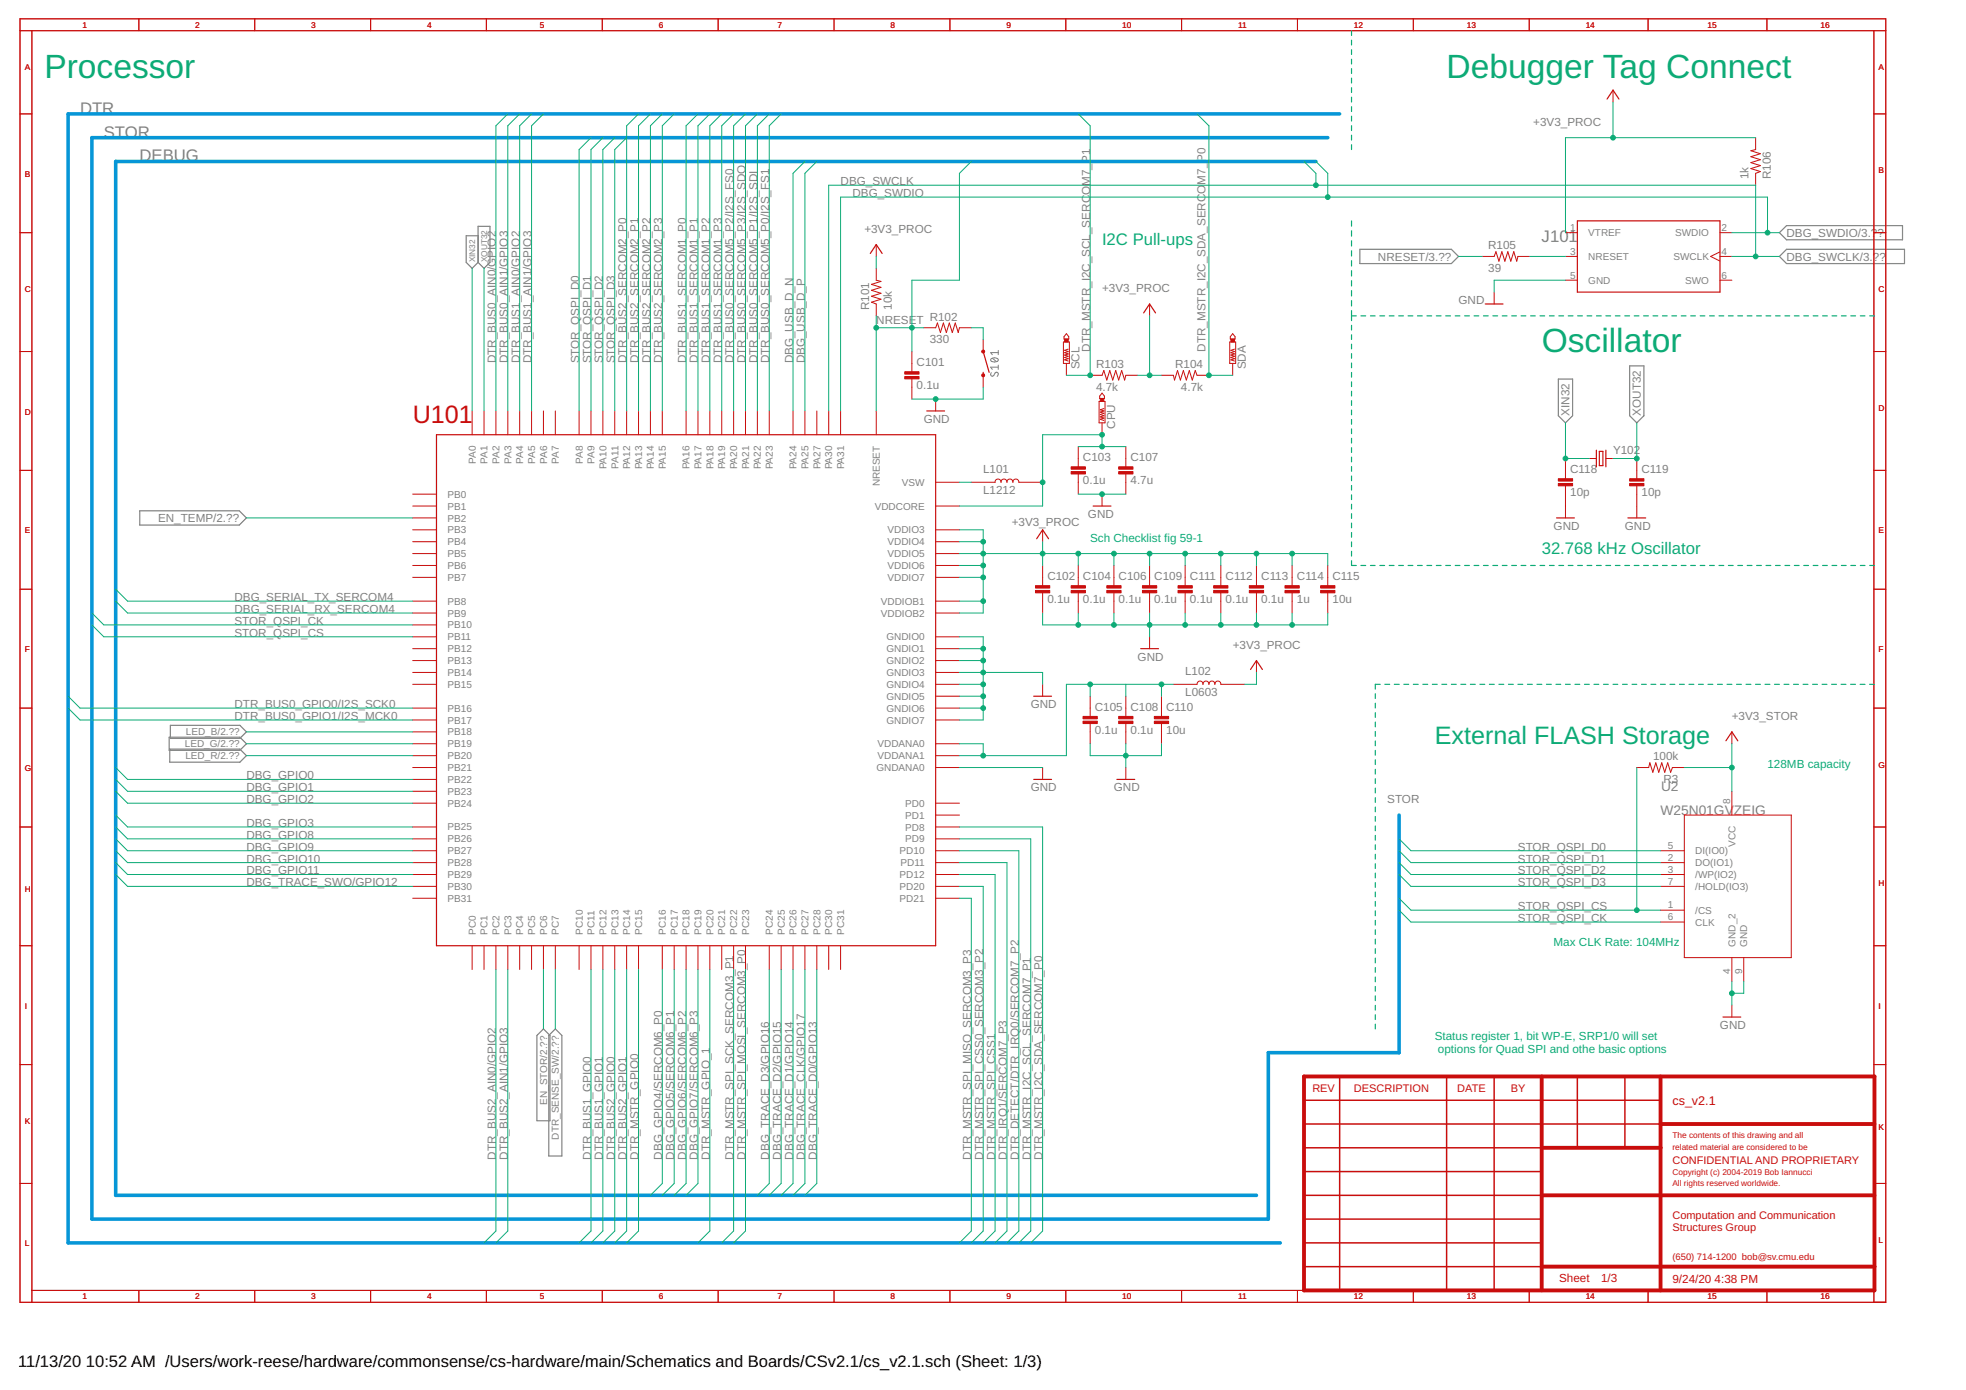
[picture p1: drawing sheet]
<svg xmlns="http://www.w3.org/2000/svg" width="420mm" height="297mm" viewBox="0 0 420 297" stroke-linecap="round" stroke-linejoin="round" font-family="sans-serif">
<path d="M211.8 76.7a1.02 1.02 0 0 1 1.5 .2 .97 .97 0 0 1-1.6 0zM211.9 79.6l-.1 .2a.38 .38 0 0 0 .1 .5 .38 .38 0 0 0 .5-.1l.3-.5a.44 .44 0 0 1 .7 .1 .44 .44 0 0 1-.3 .6M212.1 76.6l.9 .7M213.3 78.5h-1.6l.4 .4M213.3 74.9v.9M213.3 78v.9M213.3 75.4h-1.6l.4 .4" fill="none" stroke="#808080" stroke-width=".21"/>
<g fill="none" stroke="#808080" stroke-width=".25">
<path d="M102.2 50.4h-2.6v5.7l1.3 1.2 1.3-1.2M102.2 48.4h2.5v7.7l-1.3 1.2-1.2-1.2zM290.6 53.3h19.6l1.5 1.5-1.5 1.5h-19.6zM380.3 54.8l1.5-1.5h25.2v3h-25.2zM380.3 49.7l1.5-1.5h24.8v3h-24.8zM348.3 78.2h3v10.6l-1.5 1.6-1.5-1.6zM333 81h3.1v7.8l-1.5 1.6-1.6-1.6zM29.9 109.2h21.2l1.6 1.5-1.6 1.5h-21.2zM36.2 157.5h15.1l1.4 1.4-1.4 1.4h-15.1zM36.4 155h14.9l1.4 1.4-1.4 1.4h-14.9zM36.3 160.1h15l1.4 1.4-1.4 1.4h-15zM116.1 219.9l1.4 1.4v18.2h-2.8v-18.2z"/>
<path d="M118.7 219.9l1.4 1.4v25.7h-2.8v-25.7z"/>
</g>
<g fill="none" stroke="#c90d0c" stroke-width=".21">
<path d="M4.3 4h398.7v274.3h-398.7zM4.3 6.6h398.7M6.8 6.6v271.7M29.7 4v2.6M54.4 4v2.6M79.2 4v2.6M103.9 4v2.6M128.7 4v2.6M153.5 4v2.6M178.2 4v2.6M203 4v2.6M227.8 4v2.6"/>
<path d="M252.5 4v2.6M277.3 4v2.6M302 4v2.6M326.8 4v2.6M344.7 19.3v2.5M352.2 4v2.6M377.6 4v2.6M400.5 6.6v271.7M4.3 24.3h2.5M375.2 29.4v2.6l-1 .2 2 .7-2 .6 2 .6-2 .7 2 .6-2 .6 2 .7-1 .3v2.6M400.5 24.3h2.5M4.3 49.7h2.5"/>
<path d="M187.3 52.3v2.5M187.3 57.3v2.6l1 .2-2.1 .7 2.1 .6-2.1 .6 2.1 .7-2.1 .6 2.1 .6-2.1 .7 1.1 .4v2.5M316.8 54.8h2.5l.4-1 .6 2 .7-2 .6 2 .6-2 .7 2 .6-2 .6 2 .3-1h2.5M334.6 49.7h2.5M334.6 59.9h2.5M334.6 54.8h2.5M367.6 49.7h2.5M367.6 59.9h2.5M367.6 53.8l-2 1 2 1M367.6 54.8h2.5M400.5 49.7h2.5M4.3 75.1h2.5"/>
<path d="M194.9 75.1v4.6M197.4 70h2.6l.3-1 .7 2.1 .6-2.1 .6 2.1 .7-2.1 .6 2.1 .7-2.1 .6 2.1 .2-1.1h2.6M210.1 72.6v2.5M227.3 73.1h1.2v4.6h-1.2zM227.9 71.3l.5 .6v.6h-1v-.6zM227.9 77.7v2.5M228.3 74.6l-.8 .3 .8 .2-.8 .3 .8 .2-.8 .3 .8 .2-.8 .3 .8 .2-.8 .3 .8 .3M245.7 65v2.5M262.8 73.1h1.3v4.6h-1.3zM263.4 71.3l.5 .6v.6h-1v-.6zM263.4 77.7v2.5M263.8 74.6l-.7 .3 .7 .2-.7 .3 .7 .2-.7 .3 .7 .2-.7 .3 .7 .2-.7 .3 .7 .3"/>
<path d="M319.3 62.4v2.6M400.5 75.1h2.5M100.9 87.8v5.1M103.4 87.8v5.1M106 87.8v5.1M108.5 87.8v5.1M111.1 87.8v5.1M113.6 87.8v5.1M116.1 87.8v5.1M118.7 87.8v5.1M123.8 87.8v5.1M126.3 87.8v5.1"/>
<path d="M128.8 87.8v5.1M131.4 87.8v5.1M133.9 87.8v5.1M136.5 87.8v5.1M139 87.8v5.1M141.5 87.8v5.1M146.6 87.8v5.1M149.2 87.8v5.1M151.7 87.8v5.1M154.2 87.8v5.1M156.8 87.8v5.1M159.3 87.8v5.1"/>
<path d="M161.9 87.8v5.1M164.4 87.8v5.1M169.5 87.8v5.1M172 87.8v5.1M174.6 87.8v5.1M177.1 87.8v5.1M179.6 87.8v5.1M187.3 87.8v5.1M194.9 80.7v4.6M200 85.3v2.5M210.1 80.2v2.5M230.4 95.4v4.6"/>
<path d="M233 80.2h2.5l.4-1 .6 2 .7-2 .6 2 .6-2 .7 2 .6-2 .6 2 .3-1h2.5M234.9 85.8h1.3v4.6h-1.3zM235.5 90.4v2.5M235.5 84l.5 .6v.6h-1v-.6zM235.9 87.3l-.8 .3 .8 .2-.8 .3 .8 .2-.8 .3 .8 .2-.8 .3 .8 .2-.8 .3 .8 .3M240.6 95.4v4.6M248.2 80.2h2.6l.2 1 .7-2 .6 2 .6-2 .6 2 .7-2 .6 2 .6-2 .4 1h2.6M334.6 98v4.6M339.6 98h1.6M343.2 98h1.5M349.8 98v4.6M4.3 100.5h2.5"/>
<path d="M88.2 105.6h5.1M88.2 108.1h5.1M88.2 110.7h5.1M88.2 113.2h5.1M88.2 115.8h5.1M88.2 118.3h5.1M200 108.1h5M200 113.2h5M200 115.8h5M200 118.3h5M200 103.1h5M207.6 103.1h5.1a.64 .64 0 0 1 .6-.7 .64 .64 0 0 1 .6 .7 .64 .64 0 0 1 .7-.7 .64 .64 0 0 1 .6 .7 .64 .64 0 0 1 .6-.7 .64 .64 0 0 1 .7 .7 .64 .64 0 0 1 .6-.7 .64 .64 0 0 1 .6 .7h5.1"/>
<path d="M222.8 113.2v2.6M230.4 101v4.6M235.5 105.6v2.5M240.6 101v4.6M334.6 103.6v7.1M349.8 103.6v7.1M400.5 100.5h2.5M4.3 125.9h2.5M88.2 120.8h5.1M88.2 123.4h5.1M88.2 128.5h5.1M88.2 131h5.1"/>
<path d="M88.2 133.5h5.1M88.2 136.1h5.1M88.2 138.6h5.1M200 120.8h5M200 123.4h5M200 128.5h5M200 131h5M200 136.1h5M200 138.6h5M222.8 120.8v4.6M222.8 126.4v4.6M230.4 120.8v4.6"/>
<path d="M230.4 126.4v4.6M238.1 120.8v4.6M238.1 126.4v4.6M245.7 120.8v4.6M245.7 126.4v4.6M245.7 136.1v2.5M253.3 120.8v4.6M253.3 126.4v4.6M260.9 120.8v4.6M260.9 126.4v4.6M268.5 120.8v4.6M268.5 126.4v4.6"/>
<path d="M276.1 120.8v4.6M276.1 126.4v4.6M283.8 120.8v4.6M283.8 126.4v4.6M400.5 125.9h2.5M4.3 151.3h2.5M88.2 151.3h5.1M88.2 141.2h5.1M88.2 143.7h5.1M88.2 146.2h5.1M88.2 153.9h5.1M88.2 156.4h5.1"/>
<path d="M88.2 158.9h5.1M200 151.3h5M200 141.2h5M200 143.7h5M200 146.2h5M200 153.9h5M200 158.9h5M200 148.8h5M222.8 146.2v2.6M233 148.8v4.6M233 154.4v4.5M240.6 148.8v4.6"/>
<path d="M240.6 154.4v4.5M248.2 148.8v4.6M248.2 154.4v4.5M250.8 146.2h5a.64 .64 0 0 1 .7-.7 .64 .64 0 0 1 .6 .7 .64 .64 0 0 1 .6-.7 .64 .64 0 0 1 .7 .7 .64 .64 0 0 1 .6-.7 .64 .64 0 0 1 .6 .7 .64 .64 0 0 1 .7-.7 .64 .64 0 0 1 .6 .7h5.1M268.5 141.2v2.5M370.1 156.4v2.5M400.5 151.3h2.5M4.3 176.7h2.5M88.2 176.7h5.1M88.2 161.5h5.1M88.2 164h5.1M88.2 166.6h5.1"/>
<path d="M88.2 169.1h5.1M88.2 171.6h5.1M88.2 179.3h5.1M200 176.7h5M200 161.5h5M200 164h5M200 171.6h5M200 179.3h5M200 174.2h5M222.8 164v2.6M240.6 164v2.6M349.8 164h2.5l.3-1 .6 2 .7-2 .6 2 .6-2 .7 2 .6-2 .6 2 .4-1h2.6"/>
<path d="M360 174.2h22.8v30.4h-22.8zM370.1 169.1v5.1M400.5 176.7h2.5M88.2 181.8h5.1M88.2 184.3h5.1M88.2 186.9h5.1M88.2 189.4h5.1M88.2 192h5.1M200 181.8h5M200 184.3h5M200 186.9h5M200 189.4h5"/>
<path d="M200 192h5M354.9 181.8h5.1M354.9 184.3h5.1M354.9 186.9h5.1M354.9 189.4h5.1M354.9 194.5h5.1M354.9 197h5.1M4.3 202.1h2.5M100.9 202.1v5.1M103.4 202.1v5.1M106 202.1v5.1M108.5 202.1v5.1"/>
<path d="M111.1 202.1v5.1M113.6 202.1v5.1M116.1 202.1v5.1M118.7 202.1v5.1M123.8 202.1v5.1M126.3 202.1v5.1M128.8 202.1v5.1M131.4 202.1v5.1M133.9 202.1v5.1M136.5 202.1v5.1M141.5 202.1v5.1M144.1 202.1v5.1"/>
<path d="M146.6 202.1v5.1M149.2 202.1v5.1M151.7 202.1v5.1M154.2 202.1v5.1M156.8 202.1v5.1M159.3 202.1v5.1M164.4 202.1v5.1M166.9 202.1v5.1M169.5 202.1v5.1M172 202.1v5.1M174.6 202.1v5.1M177.1 202.1v5.1"/>
<path d="M179.6 202.1v5.1M370.1 204.6v5.1M370.1 214.8v2.5M372.7 204.6v5.1M400.5 202.1h2.5M4.3 227.5h2.5M400.5 227.5h2.5M4.3 252.9h2.5M400.5 252.9h2.5M6.8 275.8h393.7M29.7 275.8v2.5M54.4 275.8v2.5"/>
<path d="M79.2 275.8v2.5M103.9 275.8v2.5M128.7 275.8v2.5M153.5 275.8v2.5M178.2 275.8v2.5M203 275.8v2.5M227.8 275.8v2.5M252.5 275.8v2.5M277.3 275.8v2.5M302 275.8v2.5M326.8 275.8v2.5M352.2 275.8v2.5"/>
<path d="M377.6 275.8v2.5"/>
</g>
<g fill="none" stroke="#c90d0c" stroke-width=".25">
<path d="M343.5 21.2l1.2-1.9 1.3 1.9M186 54.2l1.3-1.9 1.2 1.9M337.1 47.2h30.5v15.2h-30.5zM210.1 79.6v.6M210.1 75.1l1.3 4.5M244.4 66.9l1.3-1.9 1.3 1.9M317.4 65h3.8M93.3 92.9h106.7v109.2h-106.7zM198.1 87.8h3.8M341.2 96.2v3.6M341.8 96.5h.8v3h-.8zM343.2 96.2v3.6"/>
<path d="M221.6 115.1l1.2-1.9 1.3 1.9M233.6 108.1h3.8M332.7 110.7h3.8M347.9 110.7h3.8M243.8 138.6h3.8M220.9 148.8h3.8M267.3 143.1l1.2-1.9 1.3 1.9M368.9 158.3l1.2-1.9 1.3 1.9M220.9 166.6h3.8M238.7 166.6h3.8M368.2 217.3h3.8M329.5 275.8h.1"/>
</g>
<g fill="none" stroke="#c90d0c" stroke-width=".32">
<path d="M278.7 235.1h76.2M286.3 230v45.8M309.2 230v45.8M319.3 230v45.8M337.1 230v15.3M347.3 230v15.3M278.7 240.2h76.2M278.7 245.3h50.8M278.7 250.4h50.8M278.7 255.4h50.8M278.7 260.5h50.8M278.7 265.6h50.8"/>
<path d="M278.7 270.7h50.8"/>
</g>
<path d="M278.7 230h121.9v45.8h-121.9zM329.5 230v45.8M354.9 230v45.8M329.5 245.3h25.4M329.5 255.4h71.1M354.9 240.2h45.7M329.5 270.7h71.1" fill="none" stroke="#c90d0c" stroke-width=".83"/>
<g fill="#c90d0c" stroke="#c90d0c" stroke-width=".21">
<path d="M239.1 100.8h3v.5h-3z"/>
<path d="M239.1 99.8h3v.5h-3z"/>
<path d="M228.9 100.8h3.1v.5h-3.1z"/>
<path d="M228.9 99.8h3.1v.5h-3.1z"/>
<path d="M221.3 126.2h3v.5h-3z"/>
<path d="M221.3 125.2h3v.5h-3z"/>
<path d="M228.9 126.2h3.1v.5h-3.1z"/>
<path d="M228.9 125.2h3.1v.5h-3.1z"/>
<path d="M236.5 126.2h3.1v.5h-3.1z"/>
<path d="M236.5 125.2h3.1v.5h-3.1z"/>
<path d="M244.2 126.2h3v.5h-3z"/>
<path d="M244.2 125.2h3v.5h-3z"/>
<path d="M251.8 126.2h3v.5h-3z"/>
<path d="M251.8 125.2h3v.5h-3z"/>
<path d="M259.4 126.2h3v.5h-3z"/>
<path d="M259.4 125.2h3v.5h-3z"/>
<path d="M267 126.2h3v.5h-3z"/>
<path d="M267 125.2h3v.5h-3z"/>
<path d="M282.2 126.2h3.1v.5h-3.1z"/>
<path d="M282.2 125.2h3.1v.5h-3.1z"/>
<path d="M231.5 154.1h3v.5h-3z"/>
<path d="M231.5 153.1h3v.5h-3z"/>
<path d="M239.1 154.1h3v.5h-3z"/>
<path d="M239.1 153.1h3v.5h-3z"/>
<path d="M246.7 154.1h3v.5h-3z"/>
<path d="M246.7 153.1h3v.5h-3z"/>
<path d="M274.6 126.2h3.1v.5h-3.1z"/>
<path d="M274.6 125.2h3.1v.5h-3.1z"/>
<path d="M193.4 80.5h3v.5h-3z"/>
<path d="M193.4 79.4h3v.5h-3z"/>
<path d="M333 103.3h3.1v.5h-3.1z"/>
<path d="M333 102.3h3.1v.5h-3.1z"/>
<path d="M348.3 103.3h3v.5h-3z"/>
<path d="M348.3 102.3h3v.5h-3z"/>
<path d="M235.1 85.2h.8v.6h-.8z"/>
<path d="M263.1 72.5h.7v.6h-.7z"/>
<path d="M227.5 72.5h.8v.6h-.8z"/>
</g>
<g fill="#c90d0c" stroke="#c90d0c" stroke-width=".21">
<circle cx="210.1" cy="75.1" r=".33"/>
<circle cx="210.1" cy="80.2" r=".33"/>
</g>
<path d="M281.2 34.5h-256.5v220.9h243.8M283.8 29.4h-264.2v231.1h251.5v-35.5h27.9v-50.8M286.3 24.3h-271.7v241.3h259" fill="none" stroke="#0696d7" stroke-width=".76"/>
<g fill="none" stroke="#0dab76" stroke-width=".21">
<path d="M108.5 24.3l-2.5 2.6v60.9M111.1 24.3l-2.6 2.6v60.9M113.6 24.3l-2.5 2.6v60.9M116.1 24.3l-2.5 2.6v60.9M126.3 29.4l-2.5 2.6v55.8M128.8 29.4l-2.5 2.6v55.8M131.4 29.4l-2.6 2.6v55.8M133.9 29.4l-2.5 2.6v55.8M136.5 24.3l-2.6 2.6v60.9M139 24.3l-2.5 2.6v60.9M141.5 24.3l-2.5 2.6v60.9M144.1 24.3l-2.6 2.6v60.9"/>
<path d="M149.2 24.3l-2.6 2.6v60.9M151.7 24.3l-2.5 2.6v60.9M154.2 24.3l-2.5 2.6v60.9M156.8 24.3l-2.6 2.6v60.9M159.3 24.3l-2.5 2.6v60.9M161.9 24.3l-2.6 2.6v60.9M164.4 24.3l-2.5 2.6v60.9M166.9 24.3l-2.5 2.6v60.9M172 34.5l-2.5 2.5v50.8M174.6 34.5l-2.6 2.5v50.8M207.6 34.5l-2.6 2.5v22.9h-10.1v15.2M230.4 24.3l2.6 2.6v53.3h-5.1"/>
<path d="M255.8 24.3l2.6 2.6v53.3h5M278.7 34.5l2.5 2.5v2.6M281.2 34.5l2.6 2.5v5.1M344.7 21.8v7.6M375.2 29.4h-40.6v20.3M100.9 57.3v30.5M103.4 57.3v30.5M187.3 54.8v2.5M311.7 54.8h5.1M326.9 54.8h7.7M334.6 59.9h-15.3v2.5M370.1 54.8h10.2"/>
<path d="M370.1 49.7h10.2M375.2 54.8v-15.2h-198.1v48.2M377.7 49.7v-7.6h-198.1v45.7M187.3 70h10.1M187.3 67.5v20.3M207.6 70h2.5v2.6M245.7 67.5v12.7M210.1 82.7v2.6h-15.2M230.4 95.4h10.2M235.5 95.4v-2.5h-12.7v15.2h-17.8M243.1 80.2h5.1M334.6 90.4v7.6h5"/>
<path d="M349.8 90.4v7.6h-5.1M52.7 110.7h35.5M205 113.2h5.1v17.8h-5.1M205 118.3h78.8v2.5M205 103.1h2.6M205 115.8h5.1M222.8 115.8v5M230.4 105.6h10.2M230.4 118.3v2.5M238.1 118.3v2.5M245.7 118.3v2.5M253.3 118.3v2.5"/>
<path d="M260.9 118.3v2.5M268.5 118.3v2.5M276.1 118.3v2.5M19.6 133.5l2.6 2.6h66M19.6 131l2.6 2.5h66M24.7 125.9l2.6 2.6h60.9M24.7 128.5l2.6 2.5h60.9M205 136.1h5.1v17.8h-5.1M205 138.6h5.1M205 128.5h5.1M205 120.8h5.1M205 123.4h5.1"/>
<path d="M222.8 131v2.5h61v-2.5M230.4 131v2.5M238.1 131v2.5M245.7 131v5.1M253.3 131v2.5M260.9 131v2.5M268.5 131v2.5M276.1 131v2.5M14.6 151.3l2.5 2.6h71.1M14.6 148.8l2.5 2.5h71.1M52.7 158.9h35.5M52.7 156.4h35.5"/>
<path d="M205 158.9h5.1v2.6M205 141.2h5.1M205 143.7h17.8v2.5M205 146.2h5.1M205 148.8h5.1M205 151.3h5.1M233 158.9v2.6h15.2v-2.6M233 146.2v2.6M240.6 146.2v2.6M240.6 158.9v5.1M248.2 146.2v2.6M250.8 146.2h-22.9v15.3h-22.9"/>
<path d="M268.5 143.7v2.5h-2.5M370.1 158.9v10.2M24.7 176.7l2.6 2.6h60.9M24.7 174.2l2.6 2.5h60.9M24.7 179.3l2.6 2.5h60.9M24.7 166.6l2.6 2.5h60.9M24.7 164l2.6 2.6h60.9M24.7 169.1l2.6 2.5h60.9M52.7 161.5h35.5M205 164h17.8M205 176.7h17.8v86.4l-2.5 2.5M205 179.3h15.3v83.8l-2.6 2.5"/>
<path d="M299 179.3l2.5 2.5h53.4M349.8 164v30.5M360 164h10.1M24.7 181.8l2.6 2.5h60.9M24.7 186.9l2.6 2.5h60.9M24.7 184.3l2.6 2.6h60.9M205 189.4h5.1v73.7l-2.5 2.5M205 184.3h10.2v78.8l-2.5 2.5M205 181.8h12.7v81.3l-2.5 2.5M205 186.9h7.7v76.2l-2.6 2.5M205 192h2.6v71.1l-2.6 2.5M299 181.8l2.5 2.5h53.4"/>
<path d="M299 186.9l2.5 2.5h53.4M299 192l2.5 2.5h53.4M299 194.5l2.5 2.5h53.4M299 184.3l2.5 2.6h53.4M106 207.2v55.9l-2.6 2.5M108.5 207.2v55.9l-2.5 2.5M116.1 207.2v12.7M118.7 207.2v12.7M126.3 207.2v55.9l-2.5 2.5M128.8 207.2v55.9l-2.5 2.5M131.4 207.2v55.9l-2.6 2.5M133.9 207.2v55.9l-2.5 2.5"/>
<path d="M136.5 207.2v55.9l-2.6 2.5M141.5 207.2v45.7l-2.5 2.5M144.1 207.2v45.7l-2.6 2.5M146.6 207.2v45.7l-2.5 2.5M149.2 207.2v45.7l-2.6 2.5M151.7 207.2v55.9l-2.5 2.5M156.8 207.2v55.9l-2.6 2.5M159.3 207.2v55.9l-2.5 2.5M164.4 207.2v45.7l-2.5 2.5M166.9 207.2v45.7l-2.5 2.5M169.5 207.2v45.7l-2.6 2.5M172 207.2v45.7l-2.5 2.5"/>
<path d="M174.6 207.2v45.7l-2.6 2.5M370.1 209.7v5.1M372.7 209.7v2.6h-2.6"/>
</g>
<g fill="#0dab76" stroke="#0dab76" stroke-width=".21">
<circle cx="235.5" cy="105.6" r=".51"/>
<circle cx="210.1" cy="138.6" r=".51"/>
<circle cx="210.1" cy="141.2" r=".51"/>
<circle cx="210.1" cy="143.7" r=".51"/>
<circle cx="210.1" cy="146.2" r=".51"/>
<circle cx="210.1" cy="148.8" r=".51"/>
<circle cx="210.1" cy="151.3" r=".51"/>
<circle cx="230.4" cy="133.5" r=".51"/>
<circle cx="238.1" cy="133.5" r=".51"/>
<circle cx="245.7" cy="133.5" r=".51"/>
<circle cx="253.3" cy="133.5" r=".51"/>
<circle cx="260.9" cy="133.5" r=".51"/>
<circle cx="268.5" cy="133.5" r=".51"/>
<circle cx="276.1" cy="133.5" r=".51"/>
<circle cx="200" cy="85.3" r=".51"/>
<circle cx="240.6" cy="161.5" r=".51"/>
<circle cx="370.1" cy="212.3" r=".51"/>
<circle cx="235.5" cy="95.4" r=".51"/>
<circle cx="235.5" cy="92.9" r=".51"/>
<circle cx="222.8" cy="103.1" r=".51"/>
<circle cx="210.1" cy="161.5" r=".51"/>
<circle cx="233" cy="146.2" r=".51"/>
<circle cx="248.2" cy="146.2" r=".51"/>
<circle cx="187.3" cy="70" r=".51"/>
<circle cx="194.9" cy="70" r=".51"/>
<circle cx="334.6" cy="98" r=".51"/>
<circle cx="349.8" cy="98" r=".51"/>
<circle cx="375.2" cy="54.8" r=".51"/>
<circle cx="281.2" cy="39.6" r=".51"/>
<circle cx="377.7" cy="49.7" r=".51"/>
<circle cx="283.8" cy="42.1" r=".51"/>
<circle cx="233" cy="80.2" r=".51"/>
<circle cx="258.4" cy="80.2" r=".51"/>
<circle cx="370.1" cy="164" r=".51"/>
<circle cx="210.1" cy="115.8" r=".51"/>
<circle cx="210.1" cy="118.3" r=".51"/>
<circle cx="210.1" cy="120.8" r=".51"/>
<circle cx="210.1" cy="128.5" r=".51"/>
<circle cx="210.1" cy="123.4" r=".51"/>
<circle cx="222.8" cy="118.3" r=".51"/>
<circle cx="230.4" cy="118.3" r=".51"/>
<circle cx="238.1" cy="118.3" r=".51"/>
<circle cx="245.7" cy="118.3" r=".51"/>
<circle cx="253.3" cy="118.3" r=".51"/>
<circle cx="260.9" cy="118.3" r=".51"/>
<circle cx="268.5" cy="118.3" r=".51"/>
<circle cx="276.1" cy="118.3" r=".51"/>
<circle cx="245.7" cy="80.2" r=".51"/>
<circle cx="344.7" cy="29.4" r=".51"/>
<circle cx="349.8" cy="194.5" r=".51"/>
</g>
<g fill="none" stroke="#0dab76" stroke-width=".25">
<path d="M288.8 6.6v1M288.8 8.6v1M288.8 10.6v1M288.8 12.7v1M288.8 14.7v1M288.8 16.7v1M288.8 18.7v1.1M288.8 20.8v1M288.8 22.8v1M288.8 24.8v1.1M288.8 26.9v1M288.8 28.9v1"/>
<path d="M288.8 30.9v1.1M288.8 47.2v1.1M288.8 49.3v1.2M288.8 51.5v1.1M288.8 53.6v1.1M288.8 55.7v1.2M288.8 57.8v1.2M288.8 60v1.1M288.8 67.5h1.1M288.8 62.1v1.1M288.8 64.2v1.2M288.8 66.4v2.1"/>
<path d="M288.8 69.5v1M288.8 71.5v1M288.8 73.6v.9M288.8 75.6v1M288.8 77.6v1M288.8 79.6v1M290.9 67.5h1M292.9 67.5h1M294.9 67.5h1M296.9 67.5h1M298.9 67.5h1M300.9 67.5h1"/>
<path d="M302.9 67.5h1.1M304.9 67.5h1.1M307 67.5h1M309 67.5h1M311 67.5h1M313 67.5h1M315 67.5h1M317 67.5h1.1M319 67.5h1.1M321.1 67.5h1M323.1 67.5h1M325.1 67.5h1"/>
<path d="M327.1 67.5h1M329.1 67.5h1M331.1 67.5h1M333.1 67.5h1.1M335.2 67.5h1M337.2 67.5h1M339.2 67.5h1M341.2 67.5h1M343.2 67.5h1M345.2 67.5h1M347.2 67.5h1.1M349.2 67.5h1.1"/>
<path d="M351.3 67.5h1M353.3 67.5h1M355.3 67.5h1M357.3 67.5h1M359.3 67.5h1M361.3 67.5h1M363.3 67.5h1M365.4 67.5h1M367.4 67.5h1M369.4 67.5h1M371.4 67.5h1M373.4 67.5h1"/>
<path d="M375.4 67.5h1M377.4 67.5h1M379.5 67.5h.9M381.5 67.5h1M383.5 67.5h1M385.5 67.5h1M387.5 67.5h1M389.5 67.5h1M391.5 67.5h1M393.5 67.5h1M395.5 67.5h1.1M397.6 67.5h1"/>
<path d="M399.6 67.5h1M288.8 81.6v1M288.8 83.6v1M288.8 85.6v1M288.8 87.6v1M288.8 89.6v1.1M288.8 91.7v1M288.8 93.7v1M288.8 95.7v1M288.8 97.7v1M288.8 99.7v1M288.8 101.7v1"/>
<path d="M288.8 103.7v1M288.8 105.7v1.1M288.8 107.8v1M288.8 109.8v1M288.8 111.8v1M288.8 113.8v1M288.8 115.8v1M288.8 117.8v1M288.8 119.8v1h1.1M290.9 120.8h1M292.9 120.8h1M294.9 120.8h1"/>
<path d="M296.9 120.8h1M298.9 120.8h1M300.9 120.8h1M302.9 120.8h1.1M304.9 120.8h1.1M307 120.8h1M309 120.8h1M311 120.8h1M313 120.8h1M315 120.8h1M317 120.8h1.1M319 120.8h1.1"/>
<path d="M321.1 120.8h1M323.1 120.8h1M325.1 120.8h1M327.1 120.8h1M329.1 120.8h1M331.1 120.8h1M333.1 120.8h1.1M335.2 120.8h1M337.2 120.8h1M339.2 120.8h1M341.2 120.8h1M343.2 120.8h1"/>
<path d="M345.2 120.8h1M347.2 120.8h1.1M349.2 120.8h1.1M351.3 120.8h1M353.3 120.8h1M355.3 120.8h1M357.3 120.8h1M359.3 120.8h1M361.3 120.8h1M363.3 120.8h1M365.4 120.8h1M367.4 120.8h1"/>
<path d="M369.4 120.8h1M371.4 120.8h1M373.4 120.8h1M375.4 120.8h1M377.4 120.8h1M379.5 120.8h.9M381.5 120.8h1M383.5 120.8h1M385.5 120.8h1M387.5 120.8h1M389.5 120.8h1M391.5 120.8h1"/>
<path d="M393.5 120.8h1M395.5 120.8h1.1M397.6 120.8h1M399.6 120.8h1M293.9 148.3v1M293.9 150.3v1M293.9 152.3v1M293.9 154.3v1M293.9 156.3v1.1M293.9 158.3v1.1M295 146.2h-1.1v1.1M296 146.2h1"/>
<path d="M298 146.2h1M300 146.2h1.1M302 146.2h1.1M304.1 146.2h1M306.1 146.2h1M308.1 146.2h1.1M310.2 146.2h1M312.2 146.2h1M314.2 146.2h1.1M316.3 146.2h1M318.3 146.2h1M320.3 146.2h1.1"/>
<path d="M322.4 146.2h1M324.4 146.2h1M326.4 146.2h1.1M328.5 146.2h1M330.5 146.2h1M332.5 146.2h1M334.6 146.2h1M336.6 146.2h1M338.6 146.2h1M340.7 146.2h1M342.7 146.2h1M344.7 146.2h1"/>
<path d="M346.8 146.2h1M348.8 146.2h1M350.8 146.2h1M352.8 146.2h1.1M354.9 146.2h1M356.9 146.2h1M358.9 146.2h1.1M361 146.2h1M363 146.2h1M365 146.2h1.1M367.1 146.2h1M369.1 146.2h1"/>
<path d="M371.1 146.2h1.1M373.1 146.2h1.1M375.2 146.2h1M377.2 146.2h1M379.2 146.2h1.1M381.3 146.2h1M383.3 146.2h1M385.3 146.2h1.1M387.4 146.2h1M389.4 146.2h1M391.4 146.2h1.1M393.5 146.2h1"/>
<path d="M395.5 146.2h1M397.5 146.2h1.1M399.6 146.2h1M293.9 160.4v1M293.9 162.4v1M293.9 164.4v1M293.9 166.4v1M293.9 168.4v1M293.9 170.5v1M293.9 172.5v1M293.9 174.5v1M293.9 176.5v1"/>
<path d="M293.9 178.5v1M293.9 180.5v1M293.9 182.6v1M293.9 184.6v1M293.9 186.6v1M293.9 188.6v1M293.9 190.6v1M293.9 192.6v1.1M293.9 194.6v1.1M293.9 196.7v1M293.9 198.7v1M293.9 200.7v1"/>
<path d="M293.9 202.7v1.1M293.9 204.7v1.1M293.9 206.8v1M293.9 208.8v1M293.9 210.8v1M293.9 212.8v1M293.9 214.8v1.1M293.9 216.9v1M293.9 218.9v1"/>
</g>
<g font-size="7.2" fill="#0dab76">
<text x="9.5" y="16.7">Processor</text>
<text x="309.2" y="16.7">Debugger Tag Connect</text>
<text x="329.5" y="75.1">Oscillator</text>
</g>
<text font-size="5.4" fill="#c90d0c" x="88.2" y="90.4">U101</text>
<text font-size="5.4" fill="#0dab76" x="306.6" y="158.9">External FLASH Storage</text>
<g font-size="3.6" fill="#808080">
<text x="17.1" y="24.3">DTR</text>
<text x="22.2" y="29.4">STOR</text>
<text x="29.8" y="34.5">DEBUG</text>
<text x="329.5" y="51.8">J101</text>
</g>
<g font-size="3.6" fill="#0dab76">
<text x="235.5" y="52.3">I2C Pull-ups</text>
<text x="329.5" y="118.3">32.768 kHz Oscillator</text>
</g>
<g font-size="3.5">
<text x="3.9" y="292.1">11/13/20</text>
<text x="18.4" y="292.1">10:52 AM /Users/work-reese/hardware/commonsense/cs-hardware/main/Schematics and Boards/CSv2.1/cs_v2.1.sch (Sheet: 1/3)</text>
</g>
<g font-size="2.9" fill="#808080">
<text x="355" y="169.1">U2</text>
<text x="354.9" y="174.2">W25N01GVZEIG</text>
</g>
<text font-size="2.7" fill="#c90d0c" x="357.4" y="236">cs_v2.1</text>
<g font-size="2.5" fill="#808080">
<text x="327.7" y="26.9">+3V3_PROC</text>
<text x="179.6" y="39.6">DBG_SWCLK</text>
<text x="233" y="41.7" transform="rotate(-90 233 41.7)">OM7_P1</text>
<text x="257.6" y="41.4" transform="rotate(-90 257.6 41.4)">O</text>
<text x="257.6" y="39.5" transform="rotate(-90 257.6 39.5)">M7_P0</text>
<text x="373.7" y="38.3" transform="rotate(-90 373.7 38.3)">1k</text>
<text x="378.5" y="38.3" transform="rotate(-90 378.5 38.3)">R106</text>
<text x="182.2" y="42.1">DBG_SWDIO</text>
<text x="184.7" y="49.7">+3V3_PROC</text>
<text x="318.1" y="53.3">R105</text>
<text x="381.8" y="50.6">DBG_SWDIO/3.?</text>
<text x="401.2" y="50.6">?</text>
<text x="294.5" y="55.7">NRESET/3.??</text>
<text x="318.1" y="58.1">39</text>
<text x="381.8" y="55.7">DBG_SWCLK/3.??</text>
<text x="235.5" y="62.4">+3V3_PROC</text>
<text x="311.7" y="65">GND</text>
<text x="185.8" y="66.2" transform="rotate(-90 185.8 66.2)">R101</text>
<text x="187.3" y="69.3">NRESET</text>
<text x="190.6" y="66.2" transform="rotate(-90 190.6 66.2)">10k</text>
<text x="198.7" y="68.5">R102</text>
<text x="106" y="77.7" transform="rotate(-90 106 77.7)">DTR_BUS0_AIN0/GPIO2</text>
<text x="108.5" y="77.7" transform="rotate(-90 108.5 77.7)">DTR_BUS0_AIN1/GPIO3</text>
<text x="111.1" y="77.7" transform="rotate(-90 111.1 77.7)">DTR_BUS1_AIN0/GPIO2</text>
<text x="113.6" y="77.7" transform="rotate(-90 113.6 77.7)">DTR_BUS1_AIN1/GPIO3</text>
<text x="123.8" y="77.7" transform="rotate(-90 123.8 77.7)">STOR_QSPI_D0</text>
<text x="126.3" y="77.7" transform="rotate(-90 126.3 77.7)">STOR_QSPI_D1</text>
<text x="128.8" y="77.7" transform="rotate(-90 128.8 77.7)">STOR_QSPI_D2</text>
<text x="131.4" y="77.7" transform="rotate(-90 131.4 77.7)">STOR_QSPI_D3</text>
<text x="133.9" y="77.7" transform="rotate(-90 133.9 77.7)">DTR_BUS2_SERCOM2_P0</text>
<text x="136.5" y="77.7" transform="rotate(-90 136.5 77.7)">DTR_BUS2_SERCOM2_P1</text>
<text x="139" y="77.7" transform="rotate(-90 139 77.7)">DTR_BUS2_SERCOM2_P2</text>
<text x="141.5" y="77.7" transform="rotate(-90 141.5 77.7)">DTR_BUS2_SERCOM2_P3</text>
<text x="146.6" y="77.7" transform="rotate(-90 146.6 77.7)">DTR_BUS1_SERCOM1_P0</text>
<text x="149.2" y="77.7" transform="rotate(-90 149.2 77.7)">DTR_BUS1_SERCOM1_P1</text>
<text x="151.7" y="77.7" transform="rotate(-90 151.7 77.7)">DTR_BUS1_SERCOM1_P2</text>
<text x="154.2" y="77.7" transform="rotate(-90 154.2 77.7)">DTR_BUS1_SERCOM1_P3</text>
<text x="156.8" y="77.7" transform="rotate(-90 156.8 77.7)">DTR_BUS0_SERCOM5_P2/I2S_FS0</text>
<text x="159.3" y="77.7" transform="rotate(-90 159.3 77.7)">DTR_BUS0_SERCOM5_P3/I2S_SDO</text>
<text x="161.9" y="77.7" transform="rotate(-90 161.9 77.7)">DTR_BUS0_SERCOM5_P1/I2S_SDI</text>
<text x="164.4" y="77.7" transform="rotate(-90 164.4 77.7)">DTR_BUS0_SERCOM5_P0/I2S_FS1</text>
<text x="169.5" y="77.7" transform="rotate(-90 169.5 77.7)">DBG_USB_D_N</text>
<text x="172" y="77.7" transform="rotate(-90 172 77.7)">DBG_USB_D_P</text>
<text x="198.7" y="73.3">330</text>
<text x="233" y="75.1" transform="rotate(-90 233 75.1)">DTR_MSTR_I2C_SCL_SERC</text>
<text x="257.6" y="75.1" transform="rotate(-90 257.6 75.1)">DTR_MSTR_I2C_SDA_SERC</text>
<text x="195.9" y="83.1">0.1u</text>
<text x="195.9" y="78.3">C101</text>
<text x="230.7" y="78.9" transform="rotate(-90 230.7 78.9)">SCL</text>
<text x="234.2" y="83.5">4.7k</text>
<text x="234.2" y="78.7">R103</text>
<text x="251.1" y="78.7">R104</text>
<text x="252.4" y="83.5">4.7k</text>
<text x="266.2" y="78.9" transform="rotate(-90 266.2 78.9)">SDA</text>
<text x="335.4" y="88.8" transform="rotate(-90 335.4 88.8)">XIN32</text>
<text x="350.7" y="88.8" transform="rotate(-90 350.7 88.8)">XOUT32</text>
<text x="197.4" y="90.4">GND</text>
<text x="238.3" y="91.6" transform="rotate(-90 238.3 91.6)">CPU</text>
<text x="210.1" y="101.2">L101</text>
<text x="231.4" y="98.6">C103</text>
<text x="241.6" y="98.6">C107</text>
<text x="335.6" y="101.2">C118</text>
<text x="344.7" y="97">Y102</text>
<text x="350.8" y="101.2">C119</text>
<text x="210.1" y="105.6">L1212</text>
<text x="231.4" y="103.4">0.1u</text>
<text x="241.6" y="103.4">4.7u</text>
<text x="335.6" y="106">10p</text>
<text x="350.8" y="106">10p</text>
<text x="33.8" y="111.6">EN_TEMP/2.??</text>
<text x="216.2" y="112.5">+3V3_PROC</text>
<text x="232.5" y="110.7">GND</text>
<text x="332" y="113.2">GND</text>
<text x="347.3" y="113.2">GND</text>
<text x="223.8" y="124">C102</text>
<text x="231.4" y="124">C104</text>
<text x="239.1" y="124">C106</text>
<text x="246.7" y="124">C109</text>
<text x="254.3" y="124">C111</text>
<text x="261.9" y="124">C112</text>
<text x="269.5" y="124">C113</text>
<text x="277.2" y="124">C114</text>
<text x="284.8" y="124">C115</text>
<text x="50.1" y="128.5">DBG_SERIAL_TX_SERCOM4</text>
<text x="50.1" y="131">DBG_SERIAL_RX_SERCOM4</text>
<text x="223.8" y="128.8">0.1u</text>
<text x="231.4" y="128.8">0.1u</text>
<text x="239.1" y="128.8">0.1u</text>
<text x="246.7" y="128.8">0.1u</text>
<text x="254.3" y="128.8">0.1u</text>
<text x="261.9" y="128.8">0.1u</text>
<text x="269.5" y="128.8">0.1u</text>
<text x="277.2" y="128.8">1u</text>
<text x="284.8" y="128.8">10u</text>
<text x="50.1" y="136.1">STOR_QSPI_CS</text>
<text x="50.1" y="133.5">STOR_QSPI_CK</text>
<text x="243.1" y="141.2">GND</text>
<text x="263.4" y="138.6">+3V3_PROC</text>
<text x="253.3" y="144.3">L102</text>
<text x="253.3" y="148.8">L0603</text>
<text x="50.1" y="151.3">DTR_BUS0_GPIO0/I2S_SCK0</text>
<text x="50.1" y="153.9">DTR_BUS0_GPIO1/I2S_MCK0</text>
<text x="220.3" y="151.3">GND</text>
<text x="234" y="152">C105</text>
<text x="241.6" y="152">C108</text>
<text x="249.2" y="152">C110</text>
<text x="370.1" y="153.9">+3V3_STOR</text>
<text x="234" y="156.8">0.1u</text>
<text x="241.6" y="156.8">0.1u</text>
<text x="249.2" y="156.8">10u</text>
<text x="52.7" y="166.6">DBG_GPIO0</text>
<text x="353.3" y="162.5">100k</text>
<text x="355.5" y="167.3">R3</text>
<text x="52.7" y="169.1">DBG_GPIO1</text>
<text x="52.7" y="171.6">DBG_GPIO2</text>
<text x="220.3" y="169.1">GND</text>
<text x="238.1" y="169.1">GND</text>
<text x="296.5" y="171.6">STOR</text>
<text x="52.7" y="176.7">DBG_GPIO3</text>
<text x="52.7" y="179.3">DBG_GPIO8</text>
<text x="52.7" y="181.8">DBG_GPIO9</text>
<text x="52.7" y="184.3">DBG_GPIO10</text>
<text x="324.4" y="181.8">STOR_QSPI_D0</text>
<text x="324.4" y="184.3">STOR_QSPI_D1</text>
<text x="52.7" y="189.4">DBG_TRACE_SWO/GPIO12</text>
<text x="52.7" y="186.9">DBG_GPIO11</text>
<text x="324.4" y="189.4">STOR_QSPI_D3</text>
<text x="324.4" y="186.9">STOR_QSPI_D2</text>
<text x="324.4" y="194.5">STOR_QSPI_CS</text>
<text x="324.4" y="197">STOR_QSPI_CK</text>
<text x="367.6" y="219.9">GND</text>
<text x="106" y="247.8" transform="rotate(-90 106 247.8)">DTR_BUS2_AIN0/GPIO2</text>
<text x="108.5" y="247.8" transform="rotate(-90 108.5 247.8)">DTR_BUS2_AIN1/GPIO3</text>
<text x="126.3" y="247.8" transform="rotate(-90 126.3 247.8)">DTR_BUS1_GPIO0</text>
<text x="128.8" y="247.8" transform="rotate(-90 128.8 247.8)">DTR_BUS1_GPIO1</text>
<text x="131.4" y="247.8" transform="rotate(-90 131.4 247.8)">DTR_BUS2_GPIO0</text>
<text x="133.9" y="247.8" transform="rotate(-90 133.9 247.8)">DTR_BUS2_GPIO1</text>
<text x="136.5" y="247.8" transform="rotate(-90 136.5 247.8)">DTR_MSTR_GPIO0</text>
<text x="141.5" y="247.8" transform="rotate(-90 141.5 247.8)">DBG_GPIO4/SERCOM6_P0</text>
<text x="144.1" y="247.8" transform="rotate(-90 144.1 247.8)">DBG_GPIO5/SERCOM6_P1</text>
<text x="146.6" y="247.8" transform="rotate(-90 146.6 247.8)">DBG_GPIO6/SERCOM6_P2</text>
<text x="149.2" y="247.8" transform="rotate(-90 149.2 247.8)">DBG_GPIO7/SERCOM6_P3</text>
<text x="151.7" y="247.8" transform="rotate(-90 151.7 247.8)">DTR_MSTR_GPIO_1</text>
<text x="156.8" y="247.8" transform="rotate(-90 156.8 247.8)">DTR_MSTR_SPI_SCK_SERCOM3_P1</text>
<text x="159.3" y="247.8" transform="rotate(-90 159.3 247.8)">DTR_MSTR_SPI_MOSI_SERCOM3_P0</text>
<text x="164.4" y="247.8" transform="rotate(-90 164.4 247.8)">DBG_TRACE_D3/GPIO16</text>
<text x="166.9" y="247.8" transform="rotate(-90 166.9 247.8)">DBG_TRACE_D2/GPIO15</text>
<text x="169.5" y="247.8" transform="rotate(-90 169.5 247.8)">DBG_TRACE_D1/GPIO14</text>
<text x="172" y="247.8" transform="rotate(-90 172 247.8)">DBG_TRACE_CLK/GPIO17</text>
<text x="174.6" y="247.8" transform="rotate(-90 174.6 247.8)">DBG_TRACE_D0/GPIO13</text>
<text x="207.6" y="247.8" transform="rotate(-90 207.6 247.8)">DTR_MSTR_SPI_MISO_SERCOM3_P3</text>
<text x="210.1" y="247.8" transform="rotate(-90 210.1 247.8)">DTR_MSTR_SPI_CSS0_SERCOM3_P2</text>
<text x="212.7" y="247.8" transform="rotate(-90 212.7 247.8)">DTR_MSTR_SPI_CSS1</text>
<text x="215.2" y="247.8" transform="rotate(-90 215.2 247.8)">DTR_IRQ1/SERCOM7_P3</text>
<text x="217.7" y="247.8" transform="rotate(-90 217.7 247.8)">DTR_DETECT/DTR_IRQ0/SERCOM7_P2</text>
<text x="220.3" y="247.8" transform="rotate(-90 220.3 247.8)">DTR_MSTR_I2C_SCL_SERCOM7_P1</text>
<text x="222.8" y="247.8" transform="rotate(-90 222.8 247.8)">DTR_MSTR_I2C_SDA_SERCOM7_P0</text>
</g>
<g font-size="2.5" fill="#0dab76">
<text x="233" y="115.8">Sch Checklist fig 59-1</text>
<text x="377.7" y="164">128MB capacity</text>
<text x="332" y="202.1">Max CLK Rate: 104MHz</text>
<text x="306.6" y="222.3">Status register 1, bit WP-E, SRP1/0 will set</text>
<text x="307.3" y="225">options for Quad SPI and othe basic options</text>
</g>
<g font-size="2.5" fill="#c90d0c">
<text x="333.2" y="274">Sheet</text>
<text x="342.2" y="274">1/3</text>
<text x="357.4" y="274.1">9/24/20</text>
<text x="366.4" y="274.1">4:38 PM</text>
</g>
<g font-size="2.3" fill="#c90d0c">
<text x="280.5" y="233.3">REV</text>
<text x="289.4" y="233.3">DESCRIPTION</text>
<text x="311.4" y="233.3">DATE</text>
<text x="322.9" y="233.3">BY</text>
<text x="357.4" y="248.8">CONFIDENTIAL AND PROPRIETARY</text>
<text x="357.4" y="260.5">Computation and Communication</text>
<text x="357.4" y="263.1">Structures Group</text>
</g>
<g font-size="2.1" fill="#808080">
<text x="335.6" y="49.4">1</text>
<text x="339.4" y="50.5">VTREF</text>
<text x="358" y="50.5">SWDIO</text>
<text x="367.9" y="49.4">2</text>
<text x="335.6" y="59.5">5</text>
<text x="335.6" y="54.5">3</text>
<text x="339.4" y="55.6">NRESET</text>
<text x="357.6" y="55.6">SWCLK</text>
<text x="367.9" y="54.5">4</text>
<text x="367.9" y="59.5">6</text>
<text x="339.4" y="60.7">GND</text>
<text x="360.1" y="60.7">SWO</text>
<text x="101.7" y="99.1" transform="rotate(-90 101.7 99.1)">PA0</text>
<text x="104.2" y="99.1" transform="rotate(-90 104.2 99.1)">PA1</text>
<text x="106.8" y="99.1" transform="rotate(-90 106.8 99.1)">PA2</text>
<text x="109.3" y="99.1" transform="rotate(-90 109.3 99.1)">PA3</text>
<text x="111.8" y="99.1" transform="rotate(-90 111.8 99.1)">PA4</text>
<text x="114.4" y="99.1" transform="rotate(-90 114.4 99.1)">PA5</text>
<text x="116.9" y="99.1" transform="rotate(-90 116.9 99.1)">PA6</text>
<text x="119.5" y="99.1" transform="rotate(-90 119.5 99.1)">PA7</text>
<text x="124.5" y="99.1" transform="rotate(-90 124.5 99.1)">PA8</text>
<text x="127.1" y="99.1" transform="rotate(-90 127.1 99.1)">PA9</text>
<text x="129.6" y="100.3" transform="rotate(-90 129.6 100.3)">PA10</text>
<text x="132.1" y="100.2" transform="rotate(-90 132.1 100.2)">PA11</text>
<text x="134.7" y="100.3" transform="rotate(-90 134.7 100.3)">PA12</text>
<text x="137.2" y="100.3" transform="rotate(-90 137.2 100.3)">PA13</text>
<text x="139.8" y="100.3" transform="rotate(-90 139.8 100.3)">PA14</text>
<text x="142.3" y="100.3" transform="rotate(-90 142.3 100.3)">PA15</text>
<text x="147.4" y="100.3" transform="rotate(-90 147.4 100.3)">PA16</text>
<text x="149.9" y="100.3" transform="rotate(-90 149.9 100.3)">PA17</text>
<text x="152.5" y="100.3" transform="rotate(-90 152.5 100.3)">PA18</text>
<text x="155" y="100.3" transform="rotate(-90 155 100.3)">PA19</text>
<text x="157.5" y="100.3" transform="rotate(-90 157.5 100.3)">PA20</text>
<text x="160.1" y="100.3" transform="rotate(-90 160.1 100.3)">PA21</text>
<text x="162.6" y="100.3" transform="rotate(-90 162.6 100.3)">PA22</text>
<text x="165.2" y="100.3" transform="rotate(-90 165.2 100.3)">PA23</text>
<text x="170.2" y="100.3" transform="rotate(-90 170.2 100.3)">PA24</text>
<text x="172.8" y="100.3" transform="rotate(-90 172.8 100.3)">PA25</text>
<text x="175.3" y="100.3" transform="rotate(-90 175.3 100.3)">PA27</text>
<text x="177.9" y="100.3" transform="rotate(-90 177.9 100.3)">PA30</text>
<text x="180.4" y="100.3" transform="rotate(-90 180.4 100.3)">PA31</text>
<text x="95.6" y="106.4">PB0</text>
<text x="188" y="103.9" transform="rotate(-90 188 103.9)">NRESET</text>
<text x="192.8" y="103.8">VSW</text>
<text x="95.6" y="108.9">PB1</text>
<text x="95.6" y="111.4">PB2</text>
<text x="95.6" y="114">PB3</text>
<text x="186.9" y="108.9">VDDCORE</text>
<text x="189.7" y="114">VDDIO3</text>
<text x="95.6" y="116.5">PB4</text>
<text x="95.6" y="119.1">PB5</text>
<text x="189.7" y="116.5">VDDIO4</text>
<text x="189.7" y="119.1">VDDIO5</text>
<text x="95.6" y="121.6">PB6</text>
<text x="95.6" y="124.1">PB7</text>
<text x="189.7" y="121.6">VDDIO6</text>
<text x="189.7" y="124.1">VDDIO7</text>
<text x="95.6" y="129.2">PB8</text>
<text x="95.6" y="131.8">PB9</text>
<text x="188.2" y="129.2">VDDIOB1</text>
<text x="188.2" y="131.8">VDDIOB2</text>
<text x="95.6" y="134.3">PB10</text>
<text x="95.6" y="136.8">PB11</text>
<text x="189.4" y="136.8">GNDIO0</text>
<text x="95.6" y="139.4">PB12</text>
<text x="95.6" y="141.9">PB13</text>
<text x="189.4" y="139.4">GNDIO1</text>
<text x="189.4" y="141.9">GNDIO2</text>
<text x="95.6" y="144.5">PB14</text>
<text x="95.6" y="147">PB15</text>
<text x="189.4" y="144.5">GNDIO3</text>
<text x="189.4" y="147">GNDIO4</text>
<text x="189.4" y="149.5">GNDIO5</text>
<text x="95.6" y="152.1">PB16</text>
<text x="95.6" y="154.6">PB17</text>
<text x="189.4" y="152.1">GNDIO6</text>
<text x="189.4" y="154.6">GNDIO7</text>
<text x="39.5" y="159.7">LED_G/2.??</text>
<text x="39.7" y="157.2">LED_B/2.??</text>
<text x="95.6" y="157.2">PB18</text>
<text x="95.6" y="159.7">PB19</text>
<text x="187.5" y="159.7">VDDANA0</text>
<text x="39.6" y="162.2">LED_R/2.??</text>
<text x="95.6" y="162.2">PB20</text>
<text x="95.6" y="164.8">PB21</text>
<text x="95.6" y="167.3">PB22</text>
<text x="187.3" y="164.8">GNDANA0</text>
<text x="187.5" y="162.2">VDDANA1</text>
<text x="95.6" y="169.9">PB23</text>
<text x="95.6" y="172.4">PB24</text>
<text x="193.5" y="172.4">PD0</text>
<text x="369.8" y="171.8" transform="rotate(-90 369.8 171.8)">8</text>
<text x="95.6" y="177.5">PB25</text>
<text x="193.5" y="174.9">PD1</text>
<text x="193.5" y="177.5">PD8</text>
<text x="95.6" y="180">PB26</text>
<text x="95.6" y="182.6">PB27</text>
<text x="95.6" y="185.1">PB28</text>
<text x="192.3" y="182.6">PD10</text>
<text x="192.4" y="185.1">PD11</text>
<text x="193.5" y="180">PD9</text>
<text x="356.4" y="184">2</text>
<text x="356.4" y="181.4">5</text>
<text x="362.3" y="185.1">DO(IO1)</text>
<text x="362.3" y="182.6">DI(IO0)</text>
<text x="370.9" y="181" transform="rotate(-90 370.9 181)">VCC</text>
<text x="95.6" y="187.6">PB29</text>
<text x="95.6" y="190.2">PB30</text>
<text x="192.3" y="187.6">PD12</text>
<text x="192.3" y="190.2">PD20</text>
<text x="356.4" y="186.5">3</text>
<text x="356.4" y="189.1">7</text>
<text x="362.3" y="187.6">/WP(IO2)</text>
<text x="362.3" y="190.2">/HOLD(IO3)</text>
<text x="95.6" y="192.7">PB31</text>
<text x="192.3" y="192.7">PD21</text>
<text x="356.4" y="194.1">1</text>
<text x="356.4" y="196.7">6</text>
<text x="362.3" y="195.3">/CS</text>
<text x="362.3" y="197.8">CLK</text>
<text x="101.7" y="199.8" transform="rotate(-90 101.7 199.8)">PC0</text>
<text x="104.2" y="199.8" transform="rotate(-90 104.2 199.8)">PC1</text>
<text x="106.8" y="199.8" transform="rotate(-90 106.8 199.8)">PC2</text>
<text x="109.3" y="199.8" transform="rotate(-90 109.3 199.8)">PC3</text>
<text x="111.8" y="199.8" transform="rotate(-90 111.8 199.8)">PC4</text>
<text x="114.4" y="199.8" transform="rotate(-90 114.4 199.8)">PC5</text>
<text x="116.9" y="199.8" transform="rotate(-90 116.9 199.8)">PC6</text>
<text x="119.4" y="199.8" transform="rotate(-90 119.4 199.8)">PC7</text>
<text x="124.5" y="199.8" transform="rotate(-90 124.5 199.8)">PC10</text>
<text x="127.1" y="199.8" transform="rotate(-90 127.1 199.8)">PC11</text>
<text x="129.6" y="199.8" transform="rotate(-90 129.6 199.8)">PC12</text>
<text x="132.1" y="199.8" transform="rotate(-90 132.1 199.8)">PC13</text>
<text x="134.7" y="199.8" transform="rotate(-90 134.7 199.8)">PC14</text>
<text x="137.2" y="199.8" transform="rotate(-90 137.2 199.8)">PC15</text>
<text x="142.3" y="199.8" transform="rotate(-90 142.3 199.8)">PC16</text>
<text x="144.8" y="199.8" transform="rotate(-90 144.8 199.8)">PC17</text>
<text x="147.4" y="199.8" transform="rotate(-90 147.4 199.8)">PC18</text>
<text x="149.9" y="199.8" transform="rotate(-90 149.9 199.8)">PC19</text>
<text x="152.5" y="199.8" transform="rotate(-90 152.5 199.8)">PC20</text>
<text x="155" y="199.8" transform="rotate(-90 155 199.8)">PC21</text>
<text x="157.5" y="199.8" transform="rotate(-90 157.5 199.8)">PC22</text>
<text x="160.1" y="199.8" transform="rotate(-90 160.1 199.8)">PC23</text>
<text x="165.2" y="199.8" transform="rotate(-90 165.2 199.8)">PC24</text>
<text x="167.7" y="199.8" transform="rotate(-90 167.7 199.8)">PC25</text>
<text x="170.2" y="199.8" transform="rotate(-90 170.2 199.8)">PC26</text>
<text x="172.8" y="199.8" transform="rotate(-90 172.8 199.8)">PC27</text>
<text x="175.3" y="199.8" transform="rotate(-90 175.3 199.8)">PC28</text>
<text x="177.9" y="199.8" transform="rotate(-90 177.9 199.8)">PC30</text>
<text x="180.4" y="199.8" transform="rotate(-90 180.4 199.8)">PC31</text>
<text x="370.9" y="202.3" transform="rotate(-90 370.9 202.3)">GND_2</text>
<text x="373.4" y="202.3" transform="rotate(-90 373.4 202.3)">GND</text>
<text x="369.8" y="208.2" transform="rotate(-90 369.8 208.2)">4</text>
<text x="372.3" y="208.2" transform="rotate(-90 372.3 208.2)">9</text>
<text x="116.9" y="236.1" transform="rotate(-90 116.9 236.1)">EN_STOR/2.??</text>
<text x="119.5" y="243.5" transform="rotate(-90 119.5 243.5)">DTR_SENSE_SW/2.??</text>
</g>
<text font-size="2" fill="#c90d0c" x="357.4" y="269.2">(650) 714-1200 bob@sv.cmu.edu</text>
<g font-size="1.8" fill="#c90d0c">
<text x="17.6" y="5.9">1</text>
<text x="41.7" y="5.9">2</text>
<text x="66.5" y="5.9">3</text>
<text x="91.3" y="5.9">4</text>
<text x="115.4" y="5.9">5</text>
<text x="140.8" y="5.9">6</text>
<text x="166.2" y="5.9">7</text>
<text x="190.3" y="5.9">8</text>
<text x="215.1" y="5.9">9</text>
<text x="239.8" y="5.9">10</text>
<text x="264.6" y="5.9">11</text>
<text x="289.4" y="5.9">12</text>
<text x="313.5" y="5.9">13</text>
<text x="338.9" y="5.9">14</text>
<text x="364.9" y="5.9">15</text>
<text x="389" y="5.9">16</text>
<text x="5.3" y="14.9">A</text>
<text x="401.5" y="14.9">A</text>
<text x="5.3" y="37.8">B</text>
<text x="401.5" y="37">B</text>
<text x="5.3" y="62.4">C</text>
<text x="401.5" y="62.4">C</text>
<text x="5.3" y="88.6">D</text>
<text x="401.5" y="87.8">D</text>
<text x="5.3" y="114">E</text>
<text x="401.5" y="114">E</text>
<text x="5.3" y="139.4">F</text>
<text x="401.5" y="139.4">F</text>
<text x="5.3" y="164.8">G</text>
<text x="401.5" y="164">G</text>
<text x="5.3" y="190.7">H</text>
<text x="401.5" y="189.4">H</text>
<text x="5.3" y="215.6">I</text>
<text x="401.5" y="215.6">I</text>
<text x="5.3" y="240.2">K</text>
<text x="357.4" y="243.3">The contents of this drawing and all</text>
<text x="357.4" y="245.8">related material are considered to be</text>
<text x="401.5" y="241.5">K</text>
<text x="357.4" y="251.1">Copyright (c) 2004-2019 Bob Iannucci</text>
<text x="357.4" y="253.4">All rights reserved worldwide.</text>
<text x="5.3" y="266.4">L</text>
<text x="401.5" y="265.6">L</text>
<text x="17.6" y="277.7">1</text>
<text x="41.7" y="277.7">2</text>
<text x="66.5" y="277.7">3</text>
<text x="91.3" y="277.7">4</text>
<text x="115.4" y="277.7">5</text>
<text x="140.8" y="277.7">6</text>
<text x="166.2" y="277.7">7</text>
<text x="190.3" y="277.7">8</text>
<text x="215.1" y="277.7">9</text>
<text x="239.8" y="277.7">10</text>
<text x="264.6" y="277.7">11</text>
<text x="289.4" y="277.7">12</text>
<text x="313.5" y="277.7">13</text>
<text x="338.9" y="277.7">14</text>
<text x="364.9" y="277.7">15</text>
<text x="389" y="277.7">16</text>
</g>
<g font-size="1.8" fill="#808080">
<text x="101.5" y="56.1" transform="rotate(-90 101.5 56.1)">XIN32</text>
<text x="104.1" y="56.1" transform="rotate(-90 104.1 56.1)">XOUT32</text>
</g>
</svg>
